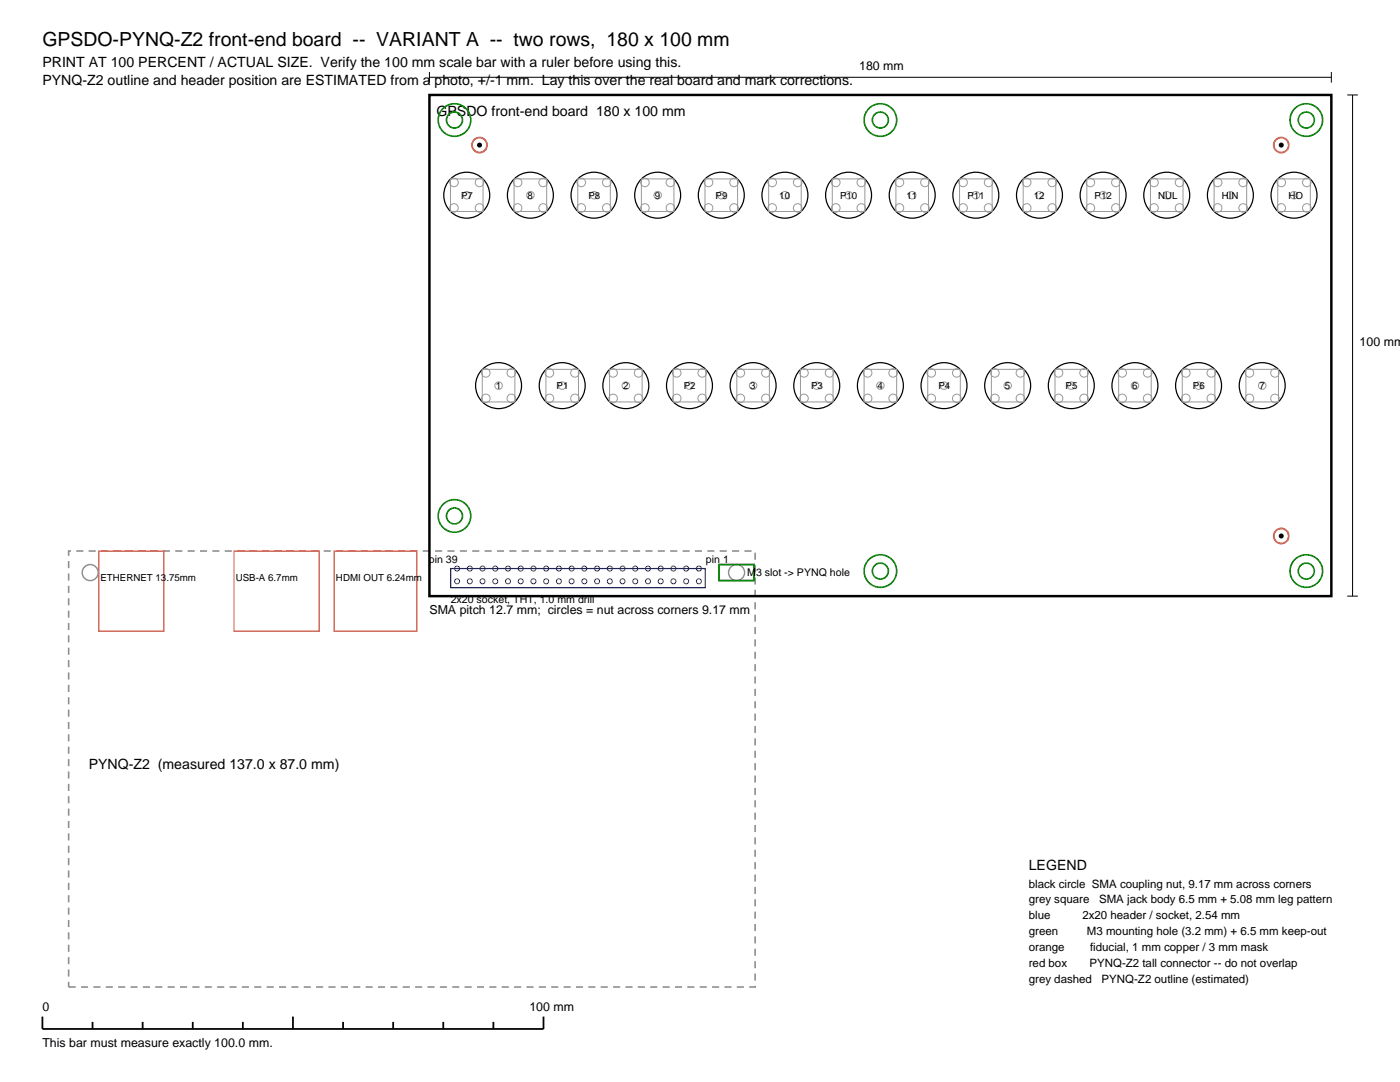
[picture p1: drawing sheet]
<svg xmlns="http://www.w3.org/2000/svg" width="279mm" height="216mm" viewBox="0 0 279 216" stroke-linecap="round" stroke-linejoin="round" font-family="sans-serif">
<path d="M8.5 202.8v2.5h100v-2.5M18.5 203.9v1.4M28.5 203.9v1.4M38.5 203.9v1.4M48.5 203.9v1.4M58.5 202.8v2.5M68.5 203.9v1.4M78.5 203.9v1.4M88.5 203.9v1.4M98.5 203.9v1.4" fill="none" stroke="#000" stroke-width=".35"/>
<path d="M13.7 109.9h137v87h-137z" fill="none" stroke="#8c8c8c" stroke-width=".32" stroke-dasharray="1.4 1.1" stroke-linecap="butt"/>
<path d="M19.7 110h13v16h-13zM46.7 110h17v16h-17zM66.7 110h16.5v16h-16.5z" fill="none" stroke="#d95959" stroke-width=".28"/>
<g fill="none" stroke="#8c8c8c" stroke-width=".28">
<circle cx="18" cy="114.3" r="1.6"/>
<circle cx="147" cy="114.3" r="1.6"/>
</g>
<g fill="none" stroke="#1a1ab3" stroke-width=".2">
<circle cx="91.2" cy="116" r=".5"/>
<circle cx="91.2" cy="113.4" r=".5"/>
<circle cx="93.8" cy="116" r=".5"/>
<circle cx="93.8" cy="113.4" r=".5"/>
<circle cx="96.3" cy="116" r=".5"/>
<circle cx="96.3" cy="113.4" r=".5"/>
<circle cx="98.8" cy="116" r=".5"/>
<circle cx="98.8" cy="113.4" r=".5"/>
<circle cx="101.4" cy="116" r=".5"/>
<circle cx="101.4" cy="113.4" r=".5"/>
<circle cx="103.9" cy="116" r=".5"/>
<circle cx="103.9" cy="113.4" r=".5"/>
<circle cx="106.5" cy="116" r=".5"/>
<circle cx="106.5" cy="113.4" r=".5"/>
<circle cx="109" cy="116" r=".5"/>
<circle cx="109" cy="113.4" r=".5"/>
<circle cx="111.5" cy="116" r=".5"/>
<circle cx="111.5" cy="113.4" r=".5"/>
<circle cx="114.1" cy="116" r=".5"/>
<circle cx="114.1" cy="113.4" r=".5"/>
<circle cx="116.6" cy="116" r=".5"/>
<circle cx="116.6" cy="113.4" r=".5"/>
<circle cx="119.2" cy="116" r=".5"/>
<circle cx="119.2" cy="113.4" r=".5"/>
<circle cx="121.7" cy="116" r=".5"/>
<circle cx="121.7" cy="113.4" r=".5"/>
<circle cx="124.2" cy="116" r=".5"/>
<circle cx="124.2" cy="113.4" r=".5"/>
<circle cx="126.8" cy="116" r=".5"/>
<circle cx="126.8" cy="113.4" r=".5"/>
<circle cx="129.3" cy="116" r=".5"/>
<circle cx="129.3" cy="113.4" r=".5"/>
<circle cx="131.9" cy="116" r=".5"/>
<circle cx="131.9" cy="113.4" r=".5"/>
<circle cx="134.4" cy="116" r=".5"/>
<circle cx="134.4" cy="113.4" r=".5"/>
<circle cx="136.9" cy="116" r=".5"/>
<circle cx="136.9" cy="113.4" r=".5"/>
<circle cx="139.5" cy="116" r=".5"/>
<circle cx="139.5" cy="113.4" r=".5"/>
</g>
<path d="M85.7 18.9h180v100h-180z" fill="none" stroke="#000" stroke-width=".49"/>
<path d="M89.9 113.5h50.8v3.8h-50.8z" fill="none" stroke="#1a1ab3" stroke-width=".25"/>
<g fill="none" stroke="#000" stroke-width=".25">
<circle cx="93.1" cy="38.9" r="4.6"/>
<circle cx="105.8" cy="38.9" r="4.6"/>
<circle cx="118.5" cy="38.9" r="4.6"/>
<circle cx="131.2" cy="38.9" r="4.6"/>
<circle cx="143.9" cy="38.9" r="4.6"/>
<circle cx="156.6" cy="38.9" r="4.6"/>
<circle cx="169.3" cy="38.9" r="4.6"/>
<circle cx="182" cy="38.9" r="4.6"/>
<circle cx="194.7" cy="38.9" r="4.6"/>
<circle cx="207.4" cy="38.9" r="4.6"/>
<circle cx="220.1" cy="38.9" r="4.6"/>
<circle cx="232.8" cy="38.9" r="4.6"/>
<circle cx="245.5" cy="38.9" r="4.6"/>
<circle cx="258.2" cy="38.9" r="4.6"/>
<circle cx="99.5" cy="77" r="4.6"/>
<circle cx="112.2" cy="77" r="4.6"/>
<circle cx="124.9" cy="77" r="4.6"/>
<circle cx="137.6" cy="77" r="4.6"/>
<circle cx="150.3" cy="77" r="4.6"/>
<circle cx="163" cy="77" r="4.6"/>
<circle cx="175.7" cy="77" r="4.6"/>
<circle cx="188.4" cy="77" r="4.6"/>
<circle cx="201.1" cy="77" r="4.6"/>
<circle cx="213.8" cy="77" r="4.6"/>
<circle cx="226.5" cy="77" r="4.6"/>
<circle cx="239.2" cy="77" r="4.6"/>
<circle cx="251.9" cy="77" r="4.6"/>
</g>
<g fill="none" stroke="#999" stroke-width=".2">
<path d="M89.9 35.7h6.5v6.5h-6.5zM102.6 35.7h6.5v6.5h-6.5zM115.3 35.7h6.5v6.5h-6.5zM128 35.7h6.5v6.5h-6.5zM140.7 35.7h6.5v6.5h-6.5zM153.4 35.7h6.5v6.5h-6.5zM166.1 35.7h6.5v6.5h-6.5zM178.8 35.7h6.5v6.5h-6.5zM191.5 35.7h6.5v6.5h-6.5zM204.2 35.7h6.5v6.5h-6.5zM216.9 35.7h6.5v6.5h-6.5zM229.6 35.7h6.5v6.5h-6.5z"/>
<path d="M242.3 35.7h6.5v6.5h-6.5zM255 35.7h6.5v6.5h-6.5zM96.3 73.7h6.5v6.5h-6.5zM109 73.7h6.5v6.5h-6.5zM121.7 73.7h6.5v6.5h-6.5zM134.4 73.7h6.5v6.5h-6.5zM147.1 73.7h6.5v6.5h-6.5zM159.8 73.7h6.5v6.5h-6.5zM172.5 73.7h6.5v6.5h-6.5zM185.2 73.7h6.5v6.5h-6.5zM197.9 73.7h6.5v6.5h-6.5zM210.6 73.7h6.5v6.5h-6.5z"/>
<path d="M223.3 73.7h6.5v6.5h-6.5zM236 73.7h6.5v6.5h-6.5zM248.7 73.7h6.5v6.5h-6.5z"/>
<circle cx="90.6" cy="36.4" r=".85"/>
<circle cx="93.1" cy="38.9" r=".75"/>
<circle cx="95.7" cy="36.4" r=".85"/>
<circle cx="103.3" cy="36.4" r=".85"/>
<circle cx="105.8" cy="38.9" r=".75"/>
<circle cx="108.4" cy="36.4" r=".85"/>
<circle cx="116" cy="36.4" r=".85"/>
<circle cx="118.5" cy="38.9" r=".75"/>
<circle cx="121.1" cy="36.4" r=".85"/>
<circle cx="128.7" cy="36.4" r=".85"/>
<circle cx="131.2" cy="38.9" r=".75"/>
<circle cx="133.8" cy="36.4" r=".85"/>
<circle cx="141.4" cy="36.4" r=".85"/>
<circle cx="143.9" cy="38.9" r=".75"/>
<circle cx="146.5" cy="36.4" r=".85"/>
<circle cx="154.1" cy="36.4" r=".85"/>
<circle cx="156.6" cy="38.9" r=".75"/>
<circle cx="159.2" cy="36.4" r=".85"/>
<circle cx="166.8" cy="36.4" r=".85"/>
<circle cx="169.3" cy="38.9" r=".75"/>
<circle cx="171.9" cy="36.4" r=".85"/>
<circle cx="179.5" cy="36.4" r=".85"/>
<circle cx="182" cy="38.9" r=".75"/>
<circle cx="184.6" cy="36.4" r=".85"/>
<circle cx="192.2" cy="36.4" r=".85"/>
<circle cx="194.7" cy="38.9" r=".75"/>
<circle cx="197.3" cy="36.4" r=".85"/>
<circle cx="204.9" cy="36.4" r=".85"/>
<circle cx="207.4" cy="38.9" r=".75"/>
<circle cx="210" cy="36.4" r=".85"/>
<circle cx="217.6" cy="36.4" r=".85"/>
<circle cx="220.1" cy="38.9" r=".75"/>
<circle cx="222.7" cy="36.4" r=".85"/>
<circle cx="230.3" cy="36.4" r=".85"/>
<circle cx="232.8" cy="38.9" r=".75"/>
<circle cx="235.4" cy="36.4" r=".85"/>
<circle cx="243" cy="36.4" r=".85"/>
<circle cx="245.5" cy="38.9" r=".75"/>
<circle cx="248.1" cy="36.4" r=".85"/>
<circle cx="255.7" cy="36.4" r=".85"/>
<circle cx="258.2" cy="38.9" r=".75"/>
<circle cx="260.8" cy="36.4" r=".85"/>
<circle cx="90.6" cy="41.5" r=".85"/>
<circle cx="95.7" cy="41.5" r=".85"/>
<circle cx="103.3" cy="41.5" r=".85"/>
<circle cx="108.4" cy="41.5" r=".85"/>
<circle cx="116" cy="41.5" r=".85"/>
<circle cx="121.1" cy="41.5" r=".85"/>
<circle cx="128.7" cy="41.5" r=".85"/>
<circle cx="133.8" cy="41.5" r=".85"/>
<circle cx="141.4" cy="41.5" r=".85"/>
<circle cx="146.5" cy="41.5" r=".85"/>
<circle cx="154.1" cy="41.5" r=".85"/>
<circle cx="159.2" cy="41.5" r=".85"/>
<circle cx="166.8" cy="41.5" r=".85"/>
<circle cx="171.9" cy="41.5" r=".85"/>
<circle cx="179.5" cy="41.5" r=".85"/>
<circle cx="184.6" cy="41.5" r=".85"/>
<circle cx="192.2" cy="41.5" r=".85"/>
<circle cx="197.3" cy="41.5" r=".85"/>
<circle cx="204.9" cy="41.5" r=".85"/>
<circle cx="210" cy="41.5" r=".85"/>
<circle cx="217.6" cy="41.5" r=".85"/>
<circle cx="222.7" cy="41.5" r=".85"/>
<circle cx="230.3" cy="41.5" r=".85"/>
<circle cx="235.4" cy="41.5" r=".85"/>
<circle cx="243" cy="41.5" r=".85"/>
<circle cx="248.1" cy="41.5" r=".85"/>
<circle cx="255.7" cy="41.5" r=".85"/>
<circle cx="260.8" cy="41.5" r=".85"/>
<circle cx="97" cy="79.5" r=".85"/>
<circle cx="97" cy="74.4" r=".85"/>
<circle cx="99.5" cy="76.9" r=".75"/>
<circle cx="102" cy="79.5" r=".85"/>
<circle cx="102" cy="74.4" r=".85"/>
<circle cx="109.7" cy="79.5" r=".85"/>
<circle cx="109.7" cy="74.4" r=".85"/>
<circle cx="112.2" cy="76.9" r=".75"/>
<circle cx="114.7" cy="79.5" r=".85"/>
<circle cx="114.7" cy="74.4" r=".85"/>
<circle cx="122.4" cy="79.5" r=".85"/>
<circle cx="122.4" cy="74.4" r=".85"/>
<circle cx="124.9" cy="76.9" r=".75"/>
<circle cx="127.4" cy="79.5" r=".85"/>
<circle cx="127.4" cy="74.4" r=".85"/>
<circle cx="135.1" cy="79.5" r=".85"/>
<circle cx="135.1" cy="74.4" r=".85"/>
<circle cx="137.6" cy="76.9" r=".75"/>
<circle cx="140.1" cy="79.5" r=".85"/>
<circle cx="140.1" cy="74.4" r=".85"/>
<circle cx="147.8" cy="79.5" r=".85"/>
<circle cx="147.8" cy="74.4" r=".85"/>
<circle cx="150.3" cy="76.9" r=".75"/>
<circle cx="152.8" cy="79.5" r=".85"/>
<circle cx="152.8" cy="74.4" r=".85"/>
<circle cx="160.5" cy="79.5" r=".85"/>
<circle cx="160.5" cy="74.4" r=".85"/>
<circle cx="163" cy="76.9" r=".75"/>
<circle cx="165.5" cy="79.5" r=".85"/>
<circle cx="165.5" cy="74.4" r=".85"/>
<circle cx="173.2" cy="79.5" r=".85"/>
<circle cx="173.2" cy="74.4" r=".85"/>
<circle cx="175.7" cy="76.9" r=".75"/>
<circle cx="178.2" cy="79.5" r=".85"/>
<circle cx="178.2" cy="74.4" r=".85"/>
<circle cx="185.9" cy="79.5" r=".85"/>
<circle cx="185.9" cy="74.4" r=".85"/>
<circle cx="188.4" cy="76.9" r=".75"/>
<circle cx="190.9" cy="79.5" r=".85"/>
<circle cx="190.9" cy="74.4" r=".85"/>
<circle cx="198.6" cy="79.5" r=".85"/>
<circle cx="198.6" cy="74.4" r=".85"/>
<circle cx="201.1" cy="76.9" r=".75"/>
<circle cx="203.6" cy="79.5" r=".85"/>
<circle cx="203.6" cy="74.4" r=".85"/>
<circle cx="211.3" cy="79.5" r=".85"/>
<circle cx="211.3" cy="74.4" r=".85"/>
<circle cx="213.8" cy="76.9" r=".75"/>
<circle cx="216.3" cy="79.5" r=".85"/>
<circle cx="216.3" cy="74.4" r=".85"/>
<circle cx="224" cy="79.5" r=".85"/>
<circle cx="224" cy="74.4" r=".85"/>
<circle cx="226.5" cy="76.9" r=".75"/>
<circle cx="229" cy="79.5" r=".85"/>
<circle cx="229" cy="74.4" r=".85"/>
<circle cx="236.7" cy="79.5" r=".85"/>
<circle cx="236.7" cy="74.4" r=".85"/>
<circle cx="239.2" cy="76.9" r=".75"/>
<circle cx="241.7" cy="79.5" r=".85"/>
<circle cx="241.7" cy="74.4" r=".85"/>
<circle cx="249.4" cy="79.5" r=".85"/>
<circle cx="249.4" cy="74.4" r=".85"/>
<circle cx="251.9" cy="76.9" r=".75"/>
<circle cx="254.4" cy="79.5" r=".85"/>
<circle cx="254.4" cy="74.4" r=".85"/>
</g>
<g fill="none" stroke="#008000" stroke-width=".32">
<circle cx="90.7" cy="23.9" r="3.3"/>
<circle cx="90.7" cy="23.9" r="1.6"/>
<circle cx="175.7" cy="23.9" r="3.3"/>
<circle cx="175.7" cy="23.9" r="1.6"/>
<circle cx="260.7" cy="23.9" r="3.3"/>
<circle cx="260.7" cy="23.9" r="1.6"/>
<circle cx="90.7" cy="102.9" r="3.3"/>
<circle cx="90.7" cy="102.9" r="1.6"/>
<circle cx="175.7" cy="113.9" r="3.3"/>
<circle cx="175.7" cy="113.9" r="1.6"/>
<circle cx="260.7" cy="113.9" r="3.3"/>
<circle cx="260.7" cy="113.9" r="1.6"/>
</g>
<path d="M143.5 112.7h7v3.2h-7z" fill="none" stroke="#008000" stroke-width=".35"/>
<g fill="#000">
<circle cx="95.7" cy="29" r=".5"/>
<circle cx="255.7" cy="29" r=".5"/>
<circle cx="255.7" cy="107" r=".5"/>
</g>
<g fill="none" stroke="#cc8000" stroke-width=".35">
<circle cx="95.7" cy="28.9" r="1.5"/>
<circle cx="255.7" cy="28.9" r="1.5"/>
<circle cx="255.7" cy="106.9" r="1.5"/>
</g>
<path d="M85.7 15.4h180M85.7 14.4v2.1M265.7 14.4v2.1M268.9 19h2.1M269.9 19v99.9M268.9 118.9h2.1" fill="none" stroke="#000" stroke-width=".2"/>
<text font-size="3.9" x="8.5" y="9.2">GPSDO-PYNQ-Z2 front-end board -- VARIANT A -- two rows, 180 x 100 mm</text>
<g font-size="2.8">
<text x="8.5" y="13.4">PRINT AT 100 PERCENT / ACTUAL SIZE. Verify the 100 mm scale bar with a ruler before using this.</text>
<text x="8.5" y="16.9">PYNQ-Z2 outline and header position are ESTIMATED from a photo, +/-1 mm. Lay this over the real board and mark corrections.</text>
<text x="87.1" y="23.2">GPSDO front-end board 180 x 100 mm</text>
<text x="17.7" y="153.4">PYNQ-Z2 (measured 137.0 x 87.0 mm)</text>
<text x="205.3" y="173.6">LEGEND</text>
</g>
<g font-size="2.5">
<text x="171.5" y="14">180 mm</text>
<text x="271.3" y="69">100 mm</text>
<text x="85.7" y="122.5">SMA pitch 12.7 mm; circles = nut across corners 9.17 mm</text>
<text x="8.5" y="201.8">0</text>
<text x="105.6" y="201.8">100 mm</text>
<text x="8.5" y="208.8">This bar must measure exactly 100.0 mm.</text>
</g>
<g font-size="2.3">
<text x="205.3" y="177.1">black circle SMA coupling nut, 9.17 mm across corners</text>
<text x="205.3" y="180.3">grey square</text>
<text x="205.3" y="183.4">blue</text>
<text x="216" y="183.4">2x20 header / socket, 2.54 mm</text>
<text x="219.3" y="180.3">SMA jack body 6.5 mm + 5.08 mm leg pattern</text>
<text x="205.3" y="186.6">green</text>
<text x="205.3" y="189.8">orange</text>
<text x="216.9" y="186.6">M3 mounting hole (3.2 mm) + 6.5 mm keep-out</text>
<text x="217.6" y="189.8">fiducial, 1 mm copper / 3 mm mask</text>
<text x="205.3" y="193">red box</text>
<text x="205.3" y="196.1">grey dashed</text>
<text x="217.4" y="193">PYNQ-Z2 tall connector -- do not overlap</text>
<text x="219.8" y="196.1">PYNQ-Z2 outline (estimated)</text>
</g>
<g font-size="2.1">
<text x="85.6" y="112.4">pin 39</text>
<text x="140.9" y="112.4">pin 1</text>
<text x="149.1" y="115">M3 slot -&gt; PYNQ hole</text>
<text x="89.9" y="120.2">2x20 socket, THT, 1.0 mm drill</text>
</g>
<g font-size="1.9">
<text x="92" y="39.7">P7</text>
<text x="105.3" y="39.7">8</text>
<text x="117.4" y="39.7">P8</text>
<text x="130.7" y="39.7">9</text>
<text x="142.8" y="39.7">P9</text>
<text x="155.5" y="39.7">10</text>
<text x="167.7" y="39.7">P10</text>
<text x="180.9" y="39.7">11</text>
<text x="193.1" y="39.7">P11</text>
<text x="206.3" y="39.7">12</text>
<text x="218.5" y="39.7">P12</text>
<text x="231.2" y="39.7">NUL</text>
<text x="243.9" y="39.7">HIN</text>
<text x="257.1" y="39.7">HO</text>
<text x="98.9" y="77.7">1</text>
<text x="111.1" y="77.7">P1</text>
<text x="124.3" y="77.7">2</text>
<text x="136.5" y="77.7">P2</text>
<text x="149.7" y="77.7">3</text>
<text x="161.9" y="77.7">P3</text>
<text x="175.1" y="77.7">4</text>
<text x="187.3" y="77.7">P4</text>
<text x="200.5" y="77.7">5</text>
<text x="212.7" y="77.7">P5</text>
<text x="225.9" y="77.7">6</text>
<text x="238.1" y="77.7">P6</text>
<text x="251.3" y="77.7">7</text>
<text x="20.1" y="115.9">ETHERNET 13.75mm</text>
<text x="47.1" y="115.9">USB-A 6.7mm</text>
<text x="67.1" y="115.9">HDMI OUT 6.24mm</text>
</g>
</svg>
